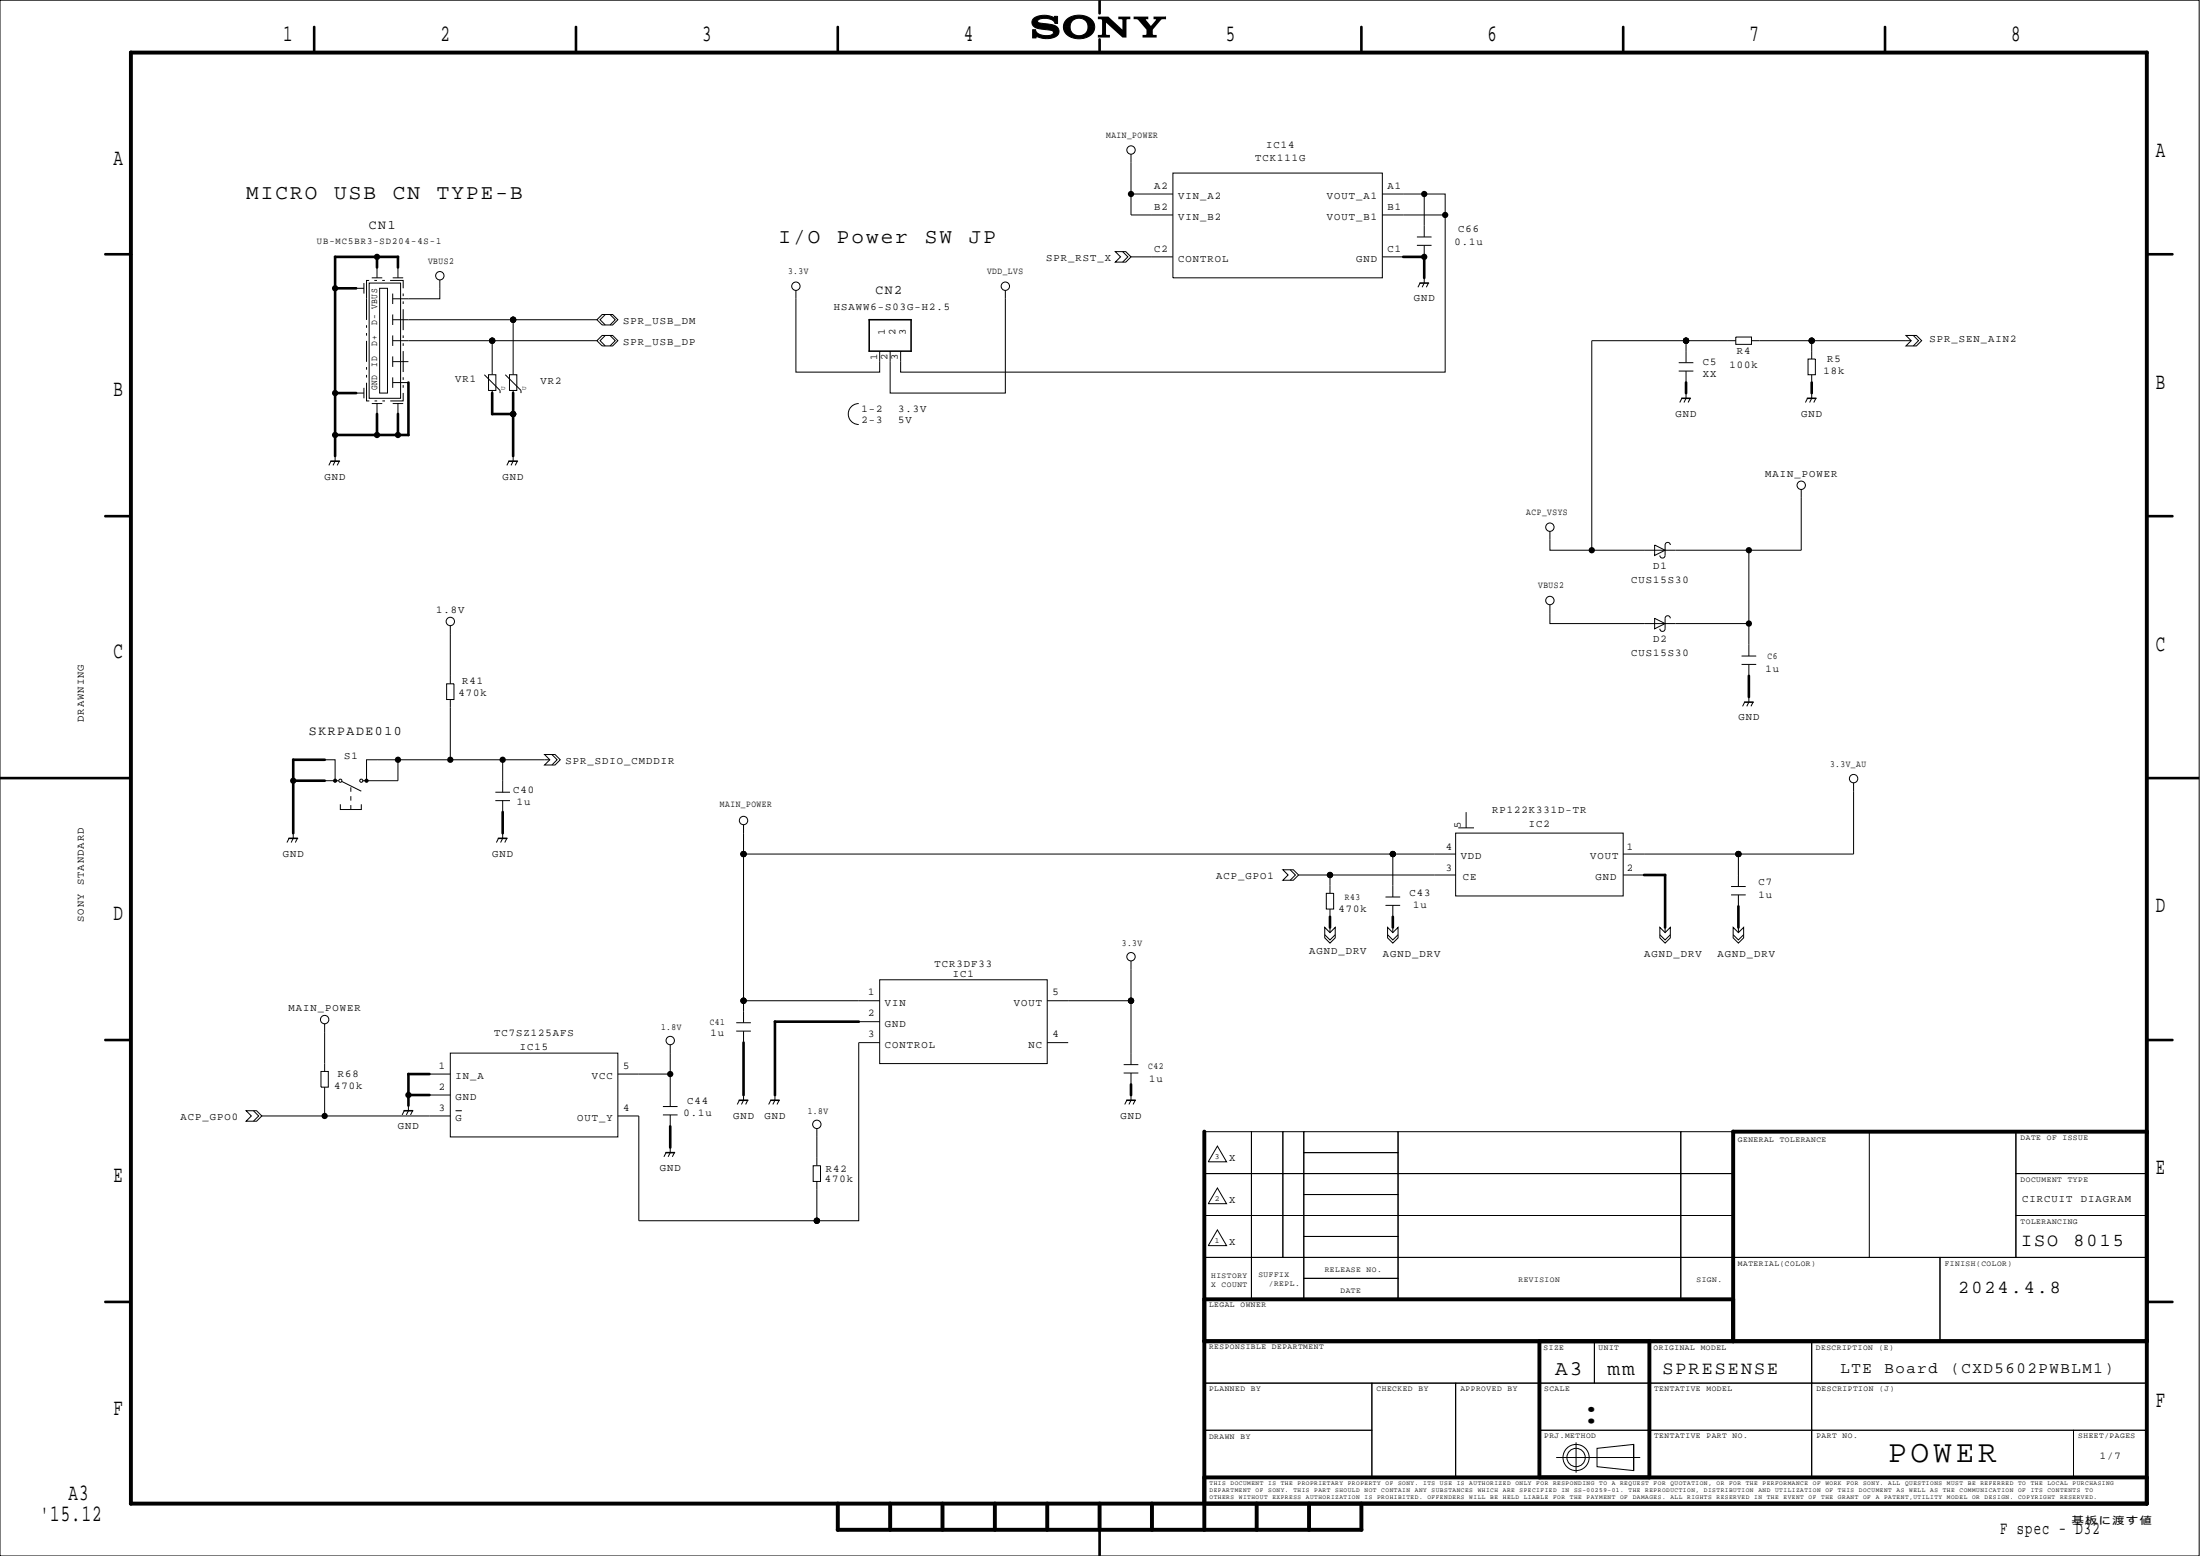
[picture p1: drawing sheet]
<svg xmlns="http://www.w3.org/2000/svg" width="420mm" height="297mm" viewBox="0 0 420 297" stroke-linecap="round" stroke-linejoin="round" font-family="sans-serif">
<g fill="none" stroke="#000" stroke-width=".19">
<path d="M0 0h420v297h-420zM197.4 3.5a4.3 4.3 0 0 1 4-.2v-.2h.6v1.4l-.5-.1a2.39 2.39 0 0 0-3-.7 .36 .36 0 0 0-.3 .4 .36 .36 0 0 0 .4 .3l.7 .1a4.2 4.2 0 0 1 2.7 .7 1.26 1.26 0 0 1 .1 1.4 1.26 1.26 0 0 1-1.2 .7 5.3 5.3 0 0 1-3.1-.3v.2h-.6v-1.5h.6a1.55 1.55 0 0 0 1.8 1.1 1.42 1.42 0 0 0 1.6-.5v-.2a3 3 0 0 0-2.1-.5l-1-.2a1.12 1.12 0 0 1-.9-.7 1.12 1.12 0 0 1 .2-1.2zM197.8 7v.2M201.4 3.1v.2M203.7 3.7l.8-.5 1-.3h1.1l1 .3 .7 .4 .6 .7 .2 .8-.2 .8-.6 .8-1.1 .6-1.4 .1-1.3-.3-.9-.6-.5-.9 .1-1zM222.6 3.2v.5M216 29.4v7.6h8M216 37v4h8M224 33h40v20h-40zM264 37h12v34h-104v-4M272 37v8.2M68 55h1.5"/>
<path d="M69.5 54v2M70 57.1v4M70.5 53.5h-.5v3.5M70.5 54h6v22h-6zM71 53h2M71.5 53.5h.5M72 51v2M72.5 55h1.5v20h-1.5zM73 53.5h.5M74.5 53.5h2.5v1.5M75 53h2M75 56v2"/>
<path d="M76 51v2M77 56v.5M77 57.5v.5M77 59v4M84 53.4v3.6h-9M152 55.4v15.6h16v-4M192 55.4v19.6h-22v-8M213 48h2l1 1-1 1h-2l1-1zM214.4 48l1 1-1 1M216 49h8M264 49h4M264 41h12"/>
<path d="M270.6 46.8h2.8M270.6 45.2h2.8M271.2 54l-.4 .8M272 53v1l-.4 .8M272 46.8v2.2M272.8 54l-.4 .8M68 75h1.5M69.5 74v2M70 73.1v3.4h.5M70 62.1v.5M70 63.6v.5M70 65.1v4"/>
<path d="M70 70.1v.5M70 71.6v.5M71 77h2M71.5 76.5h.5M72 77v2M73 76.5h.5M75 73h3M75 69h3M75 65h39M75 61h39M75 77h2M75 60v2"/>
<path d="M75 64v2M75 68v2M75 72v2M76 77v2M77 75v1.5h-2.5M77 64v.5M77 65.5v.5M77 67v4M77 72v.5M77 73.5v.5M92.5 71.5l3 3v.5M93.3 71.5h1.4v3h-1.4z"/>
<path d="M94 65v6.5M94 74.5v.5M96.5 71.5l3 3v.5M97.3 71.5h1.4v3h-1.4zM98 61v10.5M98 74.5v.5M114 61l1-1h2l1 1-1 1h-2zM114 65l1-1h2l1 1-1 1h-2zM115.6 60l-1 1 1 1M115.6 64l-1 1 1 1M116.5 60l1 1-1 1M116.5 64l1 1-1 1"/>
<path d="M164 77a2 2 0 0 0-2 2 2 2 0 0 0 2 2M320.6 70.8h2.8M320.6 69.2h2.8M321.2 76l-.4 .8M322 75v1l-.4 .8M322 65v4.2M322 70.8v2.2M322.8 76l-.4 .8M331.5 65h-27.5v40M331.5 64.3h3v1.4h-3zM334.5 65h30.5M345.2 76l-.4 .8"/>
<path d="M345.3 68.5h1.4v3h-1.4zM346 75v1l-.4 .8M346 65v3.5M346 71.5v1.5M346.8 76l-.4 .8M364 64h2l1 1-1 1h-2l1-1zM365.4 64l1 1-1 1M63.2 88l-.4 .8M64 87v1l-.4 .8M64.8 88l-.4 .8M97.2 88l-.4 .8M98 87v1l-.4 .8"/>
<path d="M98.8 88l-.4 .8M344 93.4v11.6h-48v-3.6M86 119.4v11.1M296 115.4v3.6h38v6.2M316 118l2 1-2 1zM316 104l2 1-2 1zM319 118a.5 .5 0 0 0-.5-.5 .5 .5 0 0 0-.5 .5v2a.5 .5 0 0 1-.5 .5 .5 .5 0 0 1-.5-.5M319 104a.5 .5 0 0 0-.5-.5 .5 .5 0 0 0-.5 .5v2a.5 .5 0 0 1-.5 .5 .5 .5 0 0 1-.5-.5M334 105v14M85.3 130.5h1.4v3h-1.4zM86 133.5v11.5h19M332.6 125.2h2.8"/>
<path d="M332.6 126.8h2.8M333.2 134l-.4 .8M334 133v1l-.4 .8M334 126.8v2.2M334.8 134l-.4 .8M56 159v1l-.4 .8M62 145h2v4M62 149h2.7M65 153.5v1h4v-1M65.3 149.2l3.7 1.8M67 150.3v.8M67 152v.8"/>
<path d="M67 153.7v.8M76 145v4h-6.7M86 145h-16v4M94.6 151.2h2.8M94.6 152.8h2.8M96 159v1l-.4 .8M96 145v6.2M96 152.8v2.2M104 144h2l1 1-1 1h-2l1-1zM105.4 144l1 1-1 1M142 157.4v37.8M278 159h32v12h-32z"/>
<path d="M278.5 158h3M280 155v3M354 149.4v13.6h-44M55.2 160l-.4 .8M56.8 160l-.4 .8M95.2 160l-.4 .8M96.8 160l-.4 .8M142 163h136M245 166h2l1 1-1 1h-2l1-1zM246.4 166l1 1-1 1M248 167h30M253 178.4l1 1 1-1"/>
<path d="M253 177l1 1 1-1v2l-1 1-1-1zM253.3 170.5h1.4v3h-1.4zM254 167v3.5M254 173.5v1.5M254 177v1M264.6 172.8h2.8M264.6 171.2h2.8M265 177l1 1 1-1v2l-1 1-1-1zM265 178.4l1 1 1-1M266 163v8.2M266 172.8v2.2M266 177v1"/>
<path d="M310 167h4M317 177l1 1 1-1v2l-1 1-1-1zM317 178.4l1 1 1-1M318 177v1M330.6 169.2h2.8M330.6 170.8h2.8M331 177l1 1 1-1v2l-1 1-1-1zM331 178.4l1 1 1-1M332 163v6.2M332 170.8v2.2M332 177v1M62 195.4v9.1"/>
<path d="M128 199.4v5.6h-10M140.6 196.8h2.8M140.6 195.2h2.8M142 196.8v2.2M142 191h26M164 195h4M168 199h-4v34h-8M168 187h32v16h-32zM200 199h4M200 191h16M216 183.4v19.8M47 212h2l1 1-1 1h-2l1-1z"/>
<path d="M48.4 212l1 1-1 1M50 213h36M61.3 204.5h1.4v3h-1.4zM62 207.5v5.5M77.2 212l-.4 .8M78 211v1l-.4 .8M78.8 212l-.4 .8M82 205h4M82 209h4M86 201h32v16h-32zM87 212h1.2M118 213h4v20h34"/>
<path d="M126.6 212.8h2.8M126.6 211.2h2.8M128 219v1l-.4 .8M128 205v6.2M128 212.8v2.2M141.2 210l-.4 .8M142 209v1l-.4 .8M142.8 210l-.4 .8M147.2 210l-.4 .8M148 209v1l-.4 .8M148.8 210l-.4 .8M156 215.4v7.1"/>
<path d="M214.6 204.8h2.8M214.6 203.2h2.8M215.2 210l-.4 .8M216 209v1l-.4 .8M216 204.8v2.2M216.8 210l-.4 .8M230 216h9v8h-9zM232.5 218.8l1.8 3h-3.5zM239 216h6v8h-6zM245 216h4v8h-4zM249 216h18v4h-18zM267 216h54v8h-54z"/>
<path d="M321 216h10v8h-10zM331 216h54v24h-54zM357 216v24M385 216h25v8h-25zM127.2 220l-.4 .8M128.8 220l-.4 .8M155.3 222.5h1.4v3h-1.4zM156 225.5v7.5M230 224h9v8h-9zM230 232h9v8h-9zM232.5 234.8l1.8 3h-3.5zM232.5 226.8l1.8 3h-3.5z"/>
<path d="M239 224h6v8h-6zM239 232h6v8h-6zM245 224h4v8h-4zM245 232h4v8h-4zM249 220h18v4h-18zM249 228h18v4h-18zM249 224h18v4h-18zM249 236h18v4h-18zM249 232h18v4h-18zM267 224h54v8h-54zM267 232h54v8h-54zM321 224h10v8h-10z"/>
<path d="M321 232h10v8h-10zM385 224h25v8h-25zM385 232h25v8h-25zM230 240h9v8h-9zM230 256h64v8h-64zM239 240h10v8h-10zM249 240h18v4h-18zM249 244h18v4h-18zM267 240h54v8h-54zM294 256h10.5v8h-10.5zM304.5 256h10.5v8h-10.5zM315 256h31v8h-31z"/>
<path d="M321 240h10v8h-10zM331 240h39.5v16h-39.5zM346 256h64v8h-64zM370.5 240h39.5v16h-39.5zM230 264h32v9h-32zM230 273h32v9h-32zM262 264h16v18h-16zM278 264h16v18h-16zM294 264h21v9h-21zM294 273h21v9h-21zM297.2 278.2h16.1M301 275.3v5.8"/>
<path d="M312 275.7v5l-7-.7v-3.5l7-.8v5M315 264h31v9h-31zM315 273h31v9h-31zM346 273h50v9h-50zM346 264h64v9h-64zM396 273h14v9h-14z"/>
<circle cx="206.1" cy="5.1" r="1.71"/>
<circle cx="216" cy="28.6" r=".8"/>
<circle cx="84" cy="52.6" r=".8"/>
<circle cx="152" cy="54.6" r=".8"/>
<circle cx="192" cy="54.6" r=".8"/>
<circle cx="344" cy="92.6" r=".8"/>
<circle cx="86" cy="118.6" r=".8"/>
<circle cx="296" cy="100.6" r=".8"/>
<circle cx="296" cy="114.6" r=".8"/>
<circle cx="64" cy="149" r=".3"/>
<circle cx="65" cy="149" r=".3"/>
<circle cx="69" cy="149" r=".3"/>
<circle cx="70" cy="149" r=".3"/>
<circle cx="142" cy="156.6" r=".8"/>
<circle cx="354" cy="148.6" r=".8"/>
<circle cx="62" cy="194.6" r=".8"/>
<circle cx="128" cy="198.6" r=".8"/>
<circle cx="216" cy="182.6" r=".8"/>
<circle cx="156" cy="214.6" r=".8"/>
<circle cx="301" cy="278.2" r="1.75"/>
<circle cx="301" cy="278.2" r="2.5"/>
</g>
<g fill="#000">
<path d="M24.7 9.9a.37 .37 0 0 1 .4-.2 .37 .37 0 0 1 .3 .3v277a.37 .37 0 0 1-.4 .4 .37 .37 0 0 1-.4-.4zM24.8 9.7h385.2a.37 .37 0 0 1 .4 .3 .37 .37 0 0 1-.4 .4h-385a.37 .37 0 0 1-.4-.3 .37 .37 0 0 1 .2-.4zM59.8 5l.2-.1 .3 .3v4.8l-.3 .3-.2-.3zM109.8 5l.2-.1 .3 .3v4.8l-.3 .3-.2-.3zM159.8 5l.2-.1 .3 .3v4.8l-.3 .3-.2-.3zM159.9 5l.3 .2v4.8l-.2 .2-.1-.2zM197.4 3.5a4.3 4.3 0 0 1 4-.2v-.2h.6v1.4l-.5-.1a2.39 2.39 0 0 0-3-.7 .36 .36 0 0 0-.3 .4 .36 .36 0 0 0 .4 .3l.7 .1a4.2 4.2 0 0 1 2.7 .7 1.26 1.26 0 0 1 .1 1.4 1.26 1.26 0 0 1-1.2 .7 5.3 5.3 0 0 1-3.1-.3v.2h-.6v-1.5h.6a1.55 1.55 0 0 0 1.8 1.1 1.34 1.34 0 0 0 1.6-.5l-.1-.3-.3-.2-1.9-.2a1.56 1.56 0 0 1-1.8-1.3zM203.7 3.7a3.6 3.6 0 0 1 5.2 .6l.2 .8h-1.3a1.71 1.71 0 0 0-1.7-1.6 1.71 1.71 0 0 0-1.7 1.6h-1.3l.2-.7zM203.1 5.1h1.3a1.71 1.71 0 0 0 1.7 1.7 1.71 1.71 0 0 0 1.7-1.7h1.3a2.74 2.74 0 0 1-3.4 2.3 2.51 2.51 0 0 1-2.6-2.3zM209.7 3.2h2l2.7 2.5-.1-1.9-.7-.1v-.5h2.3v.5l-.8 .1v3.4h-.7l-3.2-2.9v2.2l.2 .2h.6v.5h-2.3v-.5h.6l.2-.3v-2.6l-.2-.1h-.6zM209.8 0h.5v2.5l-.3 .3-.2-.3zM209.8 7.4l.2-.1 .3 .2v2.5l-.3 .3-.2-.3z"/>
<path d="M216.5 3.2h2.8v.5l-.5 .1 1 1.2 1-1.2-.1-.1h-.4v-.5h2.3v.5l-.8 .1-1.6 1.9v.9l.7 .1v.5h-2.7v-.5l.7-.1 .1-.9-1.7-1.9-.8-.1zM259.8 5l.2-.1 .3 .3v4.8l-.3 .3-.2-.3zM309.9 4.9h.2l.2 .3v4.8l-.3 .3-.2-.3v-4.8zM359.9 4.9h.2l.1 .3v4.8l-.2 .3-.2-.3v-4.8zM409.7 9.9a.37 .37 0 0 1 .4-.2 .37 .37 0 0 1 .3 .3v277a.37 .37 0 0 1-.4 .4 .37 .37 0 0 1-.4-.4zM20 48.3h5l.3 .2-.3 .3h-4.9l-.2-.3zM63.8 48.9l.2-.1 .3 .2v6l-.3 .3-.2-.3zM63.9 54.8h.2l.2 .2v20l-.3 .3-.2-.3v-20zM63.9 54.8h4.1l.3 .2-.3 .3h-4l-.2-.3zM63.8 48.9l.2-.1h8l.3 .2-.3 .3h-8l-.2-.1zM71.8 48.9l.2-.1 .3 .2v2l-.3 .3-.2-.3zM71.8 48.9l.2-.1h4l.3 .2-.3 .3h-4l-.2-.1z"/>
<path d="M75.8 48.9l.2-.1 .3 .2v2l-.3 .3-.2-.3zM267.8 48.9l.2-.1h4l.3 .2-.3 .3h-4l-.2-.1zM271.1 53.9h1.7l.2 .1-.2 .2h-1.6l-.1-.2zM271.8 48.9l.2-.1 .3 .2v4l-.3 .3-.2-.3zM409.9 48.3h5l.2 .2-.2 .3h-4.9l-.2-.3zM63.9 74.8h.2l.2 .2v8l-.3 .3-.2-.3v-8zM63.9 74.8h4.1l.3 .2-.3 .3h-4l-.2-.3zM71.8 78.9l.3-.1 .2 .2v4l-.3 .3-.2-.3zM75.9 78.8h.2l.2 .2v4l-.3 .3-.2-.3v-4zM77.8 72.9l.3-.1 .2 .2v10l-.3 .3-.2-.3zM93.9 74.8h.2l.2 .2v4l-.3 .3-.2-.3v-4zM93.9 78.8h4.1l.3 .2-.3 .3h-4l-.2-.1z"/>
<path d="M97.9 78.8h.2l.2 .2v8l-.3 .3-.2-.3v-8zM97.9 74.8h.2l.2 .2v4l-.3 .3-.2-.3v-4zM165.9 61l.1-.1 .2 .1v6l-.2 .2-.1-.2zM165.9 61l8.1-.1 .2 .1-.2 .2h-8zM165.9 67l8.1-.1 .2 .1-.2 .2h-8zM173.9 61l.1-.1 .2 .1v6l-.2 .2-.1-.2zM321.1 76l1.7-.1 .2 .1-.2 .2h-1.6zM321.8 72.9l.3-.1 .2 .2v2l-.3 .3-.2-.3zM345.1 75.9h1.7l.2 .1-.2 .2h-1.6l-.1-.2zM345.8 72.9l.3-.1 .2 .2v2l-.3 .3-.2-.3zM19.9 98.4l.2-.1h4.9l.3 .2-.3 .3h-4.9l-.2-.1zM63.1 88l1.7-.1 .2 .1-.2 .2h-1.6z"/>
<path d="M63.8 82.9l.2-.1 .3 .2v4l-.3 .3-.2-.3zM63.8 82.9l.2-.1h8l.3 .2-.3 .3h-8l-.2-.1zM71.8 82.9l.2-.1h4l.3 .2-.3 .3h-4l-.2-.1zM75.8 82.9l.2-.1h2l.3 .2-.3 .3h-2l-.2-.1zM97.1 88l1.7-.1 .2 .1-.2 .2h-1.6zM409.9 98.3h5l.2 .2-.2 .3h-4.9l-.2-.3zM333.1 133.9h1.7l.2 .1-.2 .2h-1.6l-.1-.2zM333.9 128.8h.2l.2 .2v4l-.3 .3-.2-.3v-4zM0 148.3h25l.3 .2-.3 .3h-25zM55.9 144.8h.2l.2 .2v4l-.3 .3-.2-.3v-4zM55.9 148.8h.2l.2 .2v10l-.3 .3-.2-.3v-10zM55.8 148.9l.2-.1h6l.3 .2-.3 .3h-6l-.2-.1z"/>
<path d="M55.8 144.9l.2-.1h6l.3 .2-.3 .3h-6l-.2-.1zM95.9 154.8h.2l.2 .2v4l-.3 .3-.2-.3v-4zM409.9 148.3h10.1v.5h-10l-.2-.3zM55.1 160l1.7-.1 .2 .1-.2 .2h-1.6zM95.1 160l1.7-.1 .2 .1-.2 .2h-1.6zM253.9 174.8h.2l.2 .2v2l-.3 .3-.2-.3v-2zM265.8 174.9l.3-.1 .2 .2v2l-.3 .3-.2-.3zM313.9 166.8h4.1l.3 .2-.3 .3h-4l-.2-.1zM317.8 166.9l.2-.1 .3 .2v10l-.3 .3-.2-.3zM331.8 172.9l.2-.1 .3 .2v4l-.3 .3-.2-.3zM20 198.3h5l.3 .2-.3 .3h-4.9l-.2-.3zM141.9 198.8h.2l.2 .2v10l-.3 .3-.2-.3v-10z"/>
<path d="M147.8 194.9l.3-.1 .2 .2v14l-.3 .3-.2-.3zM147.9 194.8h16.1l.3 .2-.3 .3h-16l-.2-.1zM409.9 198.3h5l.2 .2-.2 .3h-4.9l-.2-.3zM77.1 212l1.7-.1 .2 .1-.2 .2h-1.6zM77.9 204.8h.2l.2 .2v4l-.3 .3-.2-.3v-4zM77.8 208.9l.3-.1 .2 .2v2l-.3 .3-.2-.3zM77.9 208.8h4.1l.3 .2-.3 .3h-4l-.2-.3zM77.9 204.8h4.1l.3 .2-.3 .3h-4l-.2-.3zM127.8 214.9l.2-.1 .3 .2v4l-.3 .3-.2-.3zM141.1 209.9h1.7l.2 .1-.2 .2h-1.6l-.1-.2zM147.1 209.9h1.7l.2 .1-.2 .2h-1.6l-.1-.2zM215.1 209.9h1.7l.2 .1-.2 .2h-1.6l-.1-.2z"/>
<path d="M215.8 206.9l.2-.1 .3 .2v2l-.3 .3-.2-.3zM229.7 215.9a.37 .37 0 0 1 .4-.2 .37 .37 0 0 1 .3 .3v71a.37 .37 0 0 1-.4 .4 .37 .37 0 0 1-.4-.4zM330.7 215.9a.37 .37 0 0 1 .4-.2 .37 .37 0 0 1 .3 .3v40a.37 .37 0 0 1-.4 .4 .37 .37 0 0 1-.4-.4zM330.7 215.9l.3-.2h79a.37 .37 0 0 1 .4 .3 .37 .37 0 0 1-.4 .4h-79a.37 .37 0 0 1-.3-.5zM409.7 215.9a.37 .37 0 0 1 .4-.2 .37 .37 0 0 1 .3 .3v40a.37 .37 0 0 1-.4 .4 .37 .37 0 0 1-.4-.4zM127.1 219.9h1.7l.2 .1-.2 .2h-1.6l-.1-.2zM20 248.3h5l.3 .2-.3 .3h-4.9l-.2-.3zM229.7 247.9a.37 .37 0 0 1 .4-.2 .37 .37 0 0 1 .3 .3v8a.37 .37 0 0 1-.4 .4 .37 .37 0 0 1-.4-.4zM229.8 255.7h180.2a.37 .37 0 0 1 .4 .3 .37 .37 0 0 1-.4 .4h-180a.37 .37 0 0 1-.4-.3 .37 .37 0 0 1 .2-.4zM229.8 247.7h101.2a.37 .37 0 0 1 .4 .3 .37 .37 0 0 1-.4 .4h-101a.37 .37 0 0 1-.4-.3 .37 .37 0 0 1 .2-.4zM229.8 255.7h101.2a.37 .37 0 0 1 .4 .3 .37 .37 0 0 1-.4 .4h-101a.37 .37 0 0 1-.4-.3 .37 .37 0 0 1 .2-.4zM293.7 255.9a.37 .37 0 0 1 .4-.2 .37 .37 0 0 1 .3 .3v26a.37 .37 0 0 1-.4 .4 .37 .37 0 0 1-.4-.4z"/>
<path d="M293.8 255.7h21.2a.37 .37 0 0 1 .4 .3 .37 .37 0 0 1-.4 .4h-21a.37 .37 0 0 1-.4-.3 .37 .37 0 0 1 .2-.4zM314.8 255.7a.37 .37 0 0 1 .6 .3v26a.37 .37 0 0 1-.4 .4 .37 .37 0 0 1-.4-.4v-26zM330.7 247.9a.37 .37 0 0 1 .4-.2 .37 .37 0 0 1 .3 .3v8a.37 .37 0 0 1-.4 .4 .37 .37 0 0 1-.4-.4zM330.8 255.7h79.2a.37 .37 0 0 1 .4 .3 .37 .37 0 0 1-.4 .4h-79a.37 .37 0 0 1-.4-.3 .37 .37 0 0 1 .2-.4zM409.9 248.3h5l.2 .2-.2 .3h-4.9l-.2-.3zM24.8 286.7h385.2a.37 .37 0 0 1 .4 .3 .37 .37 0 0 1-.4 .4h-385a.37 .37 0 0 1-.4-.3 .37 .37 0 0 1 .2-.4zM159.8 286.7a.37 .37 0 0 1 .6 .3v5a.37 .37 0 0 1-.4 .4 .37 .37 0 0 1-.4-.4v-5zM159.8 291.7h100.2a.37 .37 0 0 1 .4 .3 .37 .37 0 0 1-.4 .4h-100a.37 .37 0 0 1-.4-.3 .37 .37 0 0 1 .2-.4zM169.7 286.9a.37 .37 0 0 1 .4-.2 .37 .37 0 0 1 .3 .3v5a.37 .37 0 0 1-.4 .4 .37 .37 0 0 1-.4-.4zM179.7 286.9a.37 .37 0 0 1 .4-.2 .37 .37 0 0 1 .3 .3v5a.37 .37 0 0 1-.4 .4 .37 .37 0 0 1-.4-.4zM189.7 286.9a.37 .37 0 0 1 .4-.2 .37 .37 0 0 1 .3 .3v5a.37 .37 0 0 1-.4 .4 .37 .37 0 0 1-.4-.4zM199.7 286.9a.37 .37 0 0 1 .4-.2 .37 .37 0 0 1 .3 .3v5a.37 .37 0 0 1-.4 .4 .37 .37 0 0 1-.4-.4z"/>
<path d="M209.7 286.9a.37 .37 0 0 1 .4-.2 .37 .37 0 0 1 .3 .3v5a.37 .37 0 0 1-.4 .4 .37 .37 0 0 1-.4-.4zM209.8 291.9l.2-.1 .3 .2v5h-.5zM219.7 286.9a.37 .37 0 0 1 .4-.2 .37 .37 0 0 1 .3 .3v5a.37 .37 0 0 1-.4 .4 .37 .37 0 0 1-.4-.4zM229.7 281.9a.37 .37 0 0 1 .4-.2 .37 .37 0 0 1 .3 .3v5a.37 .37 0 0 1-.4 .4 .37 .37 0 0 1-.4-.4zM229.7 286.9a.37 .37 0 0 1 .4-.2 .37 .37 0 0 1 .3 .3v5a.37 .37 0 0 1-.4 .4 .37 .37 0 0 1-.4-.4zM229.8 281.7h180.2a.37 .37 0 0 1 .4 .3 .37 .37 0 0 1-.4 .4h-180a.37 .37 0 0 1-.4-.3 .37 .37 0 0 1 .2-.4zM229.8 286.7h180.2a.37 .37 0 0 1 .4 .3 .37 .37 0 0 1-.4 .4h-180a.37 .37 0 0 1-.4-.3 .37 .37 0 0 1 .2-.4zM239.7 286.9a.37 .37 0 0 1 .4-.2 .37 .37 0 0 1 .3 .3v5a.37 .37 0 0 1-.4 .4 .37 .37 0 0 1-.4-.4zM249.8 286.7a.37 .37 0 0 1 .6 .3v5a.37 .37 0 0 1-.4 .4 .37 .37 0 0 1-.4-.4v-5zM259.7 286.9a.37 .37 0 0 1 .4-.2 .37 .37 0 0 1 .3 .3v5a.37 .37 0 0 1-.4 .4 .37 .37 0 0 1-.4-.4zM293.8 281.7h21.2a.37 .37 0 0 1 .4 .3 .37 .37 0 0 1-.4 .4h-21a.37 .37 0 0 1-.4-.3 .37 .37 0 0 1 .2-.4zM409.7 281.9a.37 .37 0 0 1 .4-.2 .37 .37 0 0 1 .3 .3v5a.37 .37 0 0 1-.4 .4 .37 .37 0 0 1-.4-.4z"/>
<circle cx="216" cy="37" r=".6"/>
<circle cx="272" cy="37" r=".6"/>
<circle cx="64" cy="55" r=".6"/>
<circle cx="72" cy="49" r=".6"/>
<circle cx="272" cy="49" r=".6"/>
<circle cx="276" cy="41" r=".6"/>
<circle cx="64" cy="75" r=".6"/>
<circle cx="94" cy="65" r=".6"/>
<circle cx="98" cy="61" r=".6"/>
<circle cx="98" cy="79" r=".6"/>
<circle cx="322" cy="65" r=".6"/>
<circle cx="346" cy="65" r=".6"/>
<circle cx="64" cy="83" r=".6"/>
<circle cx="72" cy="83" r=".6"/>
<circle cx="76" cy="83" r=".6"/>
<circle cx="304" cy="105" r=".6"/>
<circle cx="334" cy="119" r=".6"/>
<circle cx="334" cy="105" r=".6"/>
<circle cx="56" cy="149" r=".6"/>
<circle cx="64" cy="149" r=".3"/>
<circle cx="70" cy="149" r=".3"/>
<circle cx="76" cy="145" r=".6"/>
<circle cx="86" cy="145" r=".6"/>
<circle cx="96" cy="145" r=".6"/>
<circle cx="142" cy="163" r=".6"/>
<circle cx="254" cy="167" r=".6"/>
<circle cx="266" cy="163" r=".6"/>
<circle cx="332" cy="163" r=".6"/>
<circle cx="142" cy="191" r=".6"/>
<circle cx="216" cy="191" r=".6"/>
<circle cx="62" cy="213" r=".6"/>
<circle cx="78" cy="209" r=".6"/>
<circle cx="128" cy="205" r=".6"/>
<circle cx="156" cy="233" r=".6"/>
</g>
<text font-size="8" x="301.5" y="272.5">:</text>
<text font-size="6" x="360.6" y="279">POWER</text>
<g font-size="4.5">
<text x="54.1" y="7.8">1</text>
<text x="84.1" y="7.8">2</text>
<text x="134.1" y="7.8">3</text>
<text x="184.1" y="7.8">4</text>
<text x="234.1" y="7.8">5</text>
<text x="284.1" y="7.8">6</text>
<text x="334.1" y="7.8">7</text>
<text x="384.1" y="7.8">8</text>
<text x="411.7" y="30">A</text>
<text x="21.7" y="31.5">A</text>
<text x="21.7" y="75.7">B</text>
<text x="411.7" y="74.2">B</text>
<text x="21.7" y="125.7">C</text>
<text x="411.7" y="124.2">C</text>
<text x="21.7" y="175.7">D</text>
<text x="411.7" y="174.2">D</text>
<text x="21.7" y="225.7">E</text>
<text x="411.7" y="224.2">E</text>
<text x="411.7" y="268.6">F</text>
<text x="21.7" y="270.1">F</text>
<text x="13.1" y="286.3">A3</text>
<text x="7.6" y="290.3">'15.12</text>
</g>
<g font-size="4">
<text x="47" y="38">MICRO</text>
<text x="63.8" y="38">USB</text>
<text x="75" y="38">CN</text>
<text x="83.4" y="38">TYPE-B</text>
<text x="148.6" y="46.3">I/O</text>
<text x="159.9" y="46.3">Power</text>
<text x="176.7" y="46.3">SW</text>
<text x="185.1" y="46.3">JP</text>
<text x="297" y="262.5">A3</text>
<text x="307" y="262.5">mm</text>
</g>
<g font-size="3.5">
<text x="386" y="237.8">ISO</text>
<text x="396" y="237.8">8015</text>
<text x="374" y="246.8">2024.4.8</text>
<text x="317.5" y="262.3">SPRESENSE</text>
<text x="382" y="292.8">F spec - D32</text>
</g>
<g font-size="3">
<text x="351.5" y="262">LTE</text>
<text x="359.9" y="262">Board</text>
<text x="372.5" y="262">(CXD5602PWBLM1)</text>
</g>
<g font-size="2.5">
<text x="70.5" y="43.8">CN1</text>
<text x="167.2" y="56.1">CN2</text>
<text x="59" y="140.3">SKRPADE010</text>
</g>
<g font-size="2">
<text x="241.8" y="28.3">IC14</text>
<text x="239.7" y="30.8">TCK111G</text>
<text x="220.4" y="36">A2</text>
<text x="220.4" y="40">B2</text>
<text x="225" y="38">VIN_A2</text>
<text x="253.4" y="38">VOUT_A1</text>
<text x="265" y="36">A1</text>
<text x="265" y="40">B1</text>
<text x="225" y="42">VIN_B2</text>
<text x="253.4" y="42">VOUT_B1</text>
<text x="277.8" y="46.8">0.1u</text>
<text x="278.5" y="44.3">C66</text>
<text x="199.8" y="49.8">SPR_RST_X</text>
<text x="220.4" y="48">C2</text>
<text x="225" y="50">CONTROL</text>
<text x="259" y="50">GND</text>
<text x="265" y="48">C1</text>
<text x="159.2" y="59.1">HSAWW6-S03G-H2.5</text>
<text x="270" y="57.5">GND</text>
<text x="119" y="61.8">SPR_USB_DM</text>
<text x="119" y="65.8">SPR_USB_DP</text>
<text x="169" y="64" transform="rotate(-90 169 64)">1</text>
<text x="171" y="64" transform="rotate(-90 171 64)">2</text>
<text x="173" y="64" transform="rotate(-90 173 64)">3</text>
<text x="368.5" y="65.4">SPR_SEN_AIN2</text>
<text x="167.5" y="68.7" transform="rotate(-90 167.5 68.7)">1</text>
<text x="169.5" y="68.7" transform="rotate(-90 169.5 68.7)">2</text>
<text x="171.5" y="68.7" transform="rotate(-90 171.5 68.7)">3</text>
<text x="325.2" y="69.7">C5</text>
<text x="325.2" y="72">XX</text>
<text x="330.3" y="70.2">100k</text>
<text x="331.7" y="67.5">R4</text>
<text x="348.2" y="71.3">18k</text>
<text x="348.9" y="69">R5</text>
<text x="86.9" y="72.8">VR1</text>
<text x="103.3" y="73.3">VR2</text>
<text x="164.5" y="78.6">1-2</text>
<text x="164.5" y="80.8">2-3</text>
<text x="171.5" y="78.6">3.3V</text>
<text x="171.5" y="80.8">5V</text>
<text x="320" y="79.5">GND</text>
<text x="344" y="79.5">GND</text>
<text x="62" y="91.5">GND</text>
<text x="96" y="91.5">GND</text>
<text x="337.1" y="91">MAIN_POWER</text>
<text x="311.5" y="111.2">CUS15S30</text>
<text x="315.7" y="108.5">D1</text>
<text x="83.3" y="117">1.8V</text>
<text x="311.5" y="125.2">CUS15S30</text>
<text x="315.7" y="122.5">D2</text>
<text x="88.3" y="130.5">R41</text>
<text x="337.2" y="128.2">1u</text>
<text x="16" y="137.8" transform="rotate(-90 16 137.8)">DRAWNING</text>
<text x="87.6" y="132.8">470k</text>
<text x="332" y="137.5">GND</text>
<text x="65.7" y="144.8">S1</text>
<text x="108" y="145.9">SPR_SDIO_CMDDIR</text>
<text x="98" y="151.3">C40</text>
<text x="98.7" y="153.6">1u</text>
<text x="285" y="155.1">RP122K331D-TR</text>
<text x="279" y="158" transform="rotate(-90 279 158)">5</text>
<text x="292" y="157.8">IC2</text>
<text x="54" y="163.5">GND</text>
<text x="94" y="163.5">GND</text>
<text x="232.3" y="167.9">ACP_GPO1</text>
<text x="276.1" y="166.2">3</text>
<text x="276.1" y="162.2">4</text>
<text x="279" y="164">VDD</text>
<text x="303.7" y="164">VOUT</text>
<text x="310.7" y="162.2">1</text>
<text x="310.7" y="166.2">2</text>
<text x="16" y="169" transform="rotate(-90 16 169)">STANDARD</text>
<text x="269.2" y="171">C43</text>
<text x="269.9" y="173.3">1u</text>
<text x="279.4" y="168">CE</text>
<text x="304.7" y="168">GND</text>
<text x="335.9" y="169">C7</text>
<text x="335.9" y="171.3">1u</text>
<text x="16" y="176" transform="rotate(-90 16 176)">SONY</text>
<text x="255.6" y="174.1">470k</text>
<text x="178.5" y="184.5">TCR3DF33</text>
<text x="250" y="182.2">AGND_DRV</text>
<text x="264.1" y="182.7">AGND_DRV</text>
<text x="314" y="182.7">AGND_DRV</text>
<text x="328" y="182.7">AGND_DRV</text>
<text x="165.8" y="190">1</text>
<text x="182" y="186.5">IC1</text>
<text x="201" y="190">5</text>
<text x="55.1" y="193">MAIN_POWER</text>
<text x="94.4" y="197.8">TC7SZ125AFS</text>
<text x="135.7" y="197.7">1u</text>
<text x="165.8" y="194">2</text>
<text x="169" y="192">VIN</text>
<text x="169" y="196">GND</text>
<text x="193.6" y="192">VOUT</text>
<text x="99.3" y="200.5">IC15</text>
<text x="165.8" y="198">3</text>
<text x="169" y="200">CONTROL</text>
<text x="196.4" y="200">NC</text>
<text x="201" y="198">4</text>
<text x="63.8" y="207.8">470k</text>
<text x="64.5" y="205.5">R68</text>
<text x="83.8" y="204">1</text>
<text x="83.8" y="208">2</text>
<text x="87" y="206">IN_A</text>
<text x="113" y="206">VCC</text>
<text x="119" y="204">5</text>
<text x="219.4" y="206.5">1u</text>
<text x="34.5" y="213.8">ACP_GPO0</text>
<text x="76" y="215.5">GND</text>
<text x="83.8" y="212">3</text>
<text x="87" y="210">GND</text>
<text x="87" y="214">G</text>
<text x="110.2" y="214">OUT_Y</text>
<text x="119" y="212">4</text>
<text x="130.6" y="213.1">0.1u</text>
<text x="131.3" y="210.8">C44</text>
<text x="140" y="213.5">GND</text>
<text x="146" y="213.5">GND</text>
<text x="214" y="213.5">GND</text>
<text x="234.7" y="221.7">X</text>
<text x="126" y="223.5">GND</text>
<text x="157.5" y="225.6">470k</text>
<text x="157.7" y="223.7">R42</text>
<text x="234.7" y="229.7">X</text>
<text x="386.2" y="229.5">CIRCUIT</text>
<text x="397.4" y="229.5">DIAGRAM</text>
<text x="234.7" y="237.7">X</text>
<text x="401" y="278.5">1/7</text>
<text x="395.6" y="290.8">基板に渡す値</text>
</g>
<g font-size="1.8">
<text x="211.2" y="26.3">MAIN_POWER</text>
<text x="60.5" y="46.5">UB-MC5BR3-SD204-4S-1</text>
<text x="81.8" y="50.3">VBUS2</text>
<text x="150.5" y="52.3">3.3V</text>
<text x="188.5" y="52.3">VDD_LVS</text>
<text x="72" y="66" transform="rotate(-90 72 66)">D+</text>
<text x="72" y="62" transform="rotate(-90 72 62)">D- VBUS</text>
<text x="72" y="70" transform="rotate(-90 72 70)">ID</text>
<text x="72" y="74.5" transform="rotate(-90 72 74.5)">GND</text>
<text x="291.5" y="98.3">ACP_VSYS</text>
<text x="293.7" y="112.3">VBUS2</text>
<text x="337.5" y="125.8">C6</text>
<text x="349.5" y="146.3">3.3V_AU</text>
<text x="137.5" y="154.1">MAIN_POWER</text>
<text x="256.9" y="171.7">R43</text>
<text x="214.3" y="180.6">3.3V</text>
<text x="126.3" y="196.6">1.8V</text>
<text x="135.5" y="195.7">C41</text>
<text x="219.3" y="204.1">C42</text>
<text x="154.2" y="212.6">1.8V</text>
</g>
<g font-size="1.5">
<text x="232" y="221.2">3</text>
<text x="331.9" y="218">GENERAL</text>
<text x="339.9" y="218">TOLERANCE</text>
<text x="385.9" y="217.6">DATE</text>
<text x="390.9" y="217.6">OF</text>
<text x="393.9" y="217.6">ISSUE</text>
<text x="385.9" y="225.6">DOCUMENT</text>
<text x="394.9" y="225.6">TYPE</text>
<text x="232" y="229.2">2</text>
<text x="385.9" y="233.6">TOLERANCING</text>
<text x="232" y="237.2">1</text>
<text x="231.3" y="244">HISTORY</text>
<text x="231.3" y="245.7">X</text>
<text x="233.3" y="245.7">COUNT</text>
<text x="240.3" y="243.9">SUFFIX</text>
<text x="242.3" y="245.6">/REPL.</text>
<text x="253" y="242.8">RELEASE</text>
<text x="261" y="242.8">NO.</text>
<text x="290" y="244.8">REVISION</text>
<text x="324" y="244.8">SIGN.</text>
<text x="331.9" y="241.6">MATERIAL(COLOR)</text>
<text x="371.4" y="241.6">FINISH(COLOR)</text>
<text x="230.9" y="249.6">LEGAL</text>
<text x="236.9" y="249.6">OWNER</text>
<text x="256" y="246.8">DATE</text>
<text x="230.9" y="257.6">RESPONSIBLE</text>
<text x="242.9" y="257.6">DEPARTMENT</text>
<text x="294.8" y="257.8">SIZE</text>
<text x="305.3" y="257.8">UNIT</text>
<text x="315.8" y="257.8">ORIGINAL</text>
<text x="324.8" y="257.8">MODEL</text>
<text x="346.8" y="257.8">DESCRIPTION</text>
<text x="358.8" y="257.8">(E)</text>
<text x="230.9" y="265.6">PLANNED</text>
<text x="238.9" y="265.6">BY</text>
<text x="262.9" y="265.6">CHECKED</text>
<text x="270.9" y="265.6">BY</text>
<text x="278.9" y="265.6">APPROVED</text>
<text x="287.9" y="265.6">BY</text>
<text x="294.9" y="265.6">SCALE</text>
<text x="315.9" y="265.6">TENTATIVE</text>
<text x="325.9" y="265.6">MODEL</text>
<text x="346.9" y="265.6">DESCRIPTION</text>
<text x="358.9" y="265.6">(J)</text>
<text x="230.9" y="274.7">DRAWN</text>
<text x="236.9" y="274.7">BY</text>
<text x="294.9" y="274.6">PRJ.METHOD</text>
<text x="315.9" y="274.6">TENTATIVE</text>
<text x="325.9" y="274.6">PART</text>
<text x="330.9" y="274.6">NO.</text>
<text x="346.9" y="274.6">PART</text>
<text x="351.9" y="274.6">NO.</text>
<text x="396.9" y="274.6">SHEET/PAGES</text>
</g>
<g font-size="1.2">
<text x="96.5" y="74.5" transform="rotate(-90 96.5 74.5)">U</text>
<text x="100.5" y="74.5" transform="rotate(-90 100.5 74.5)">U</text>
<text x="231" y="283.4">THIS</text>
<text x="231" y="284.8">DEPARTMENT</text>
<text x="231" y="286.2">OTHERS</text>
<text x="235" y="283.4">DOCUMENT</text>
<text x="236.6" y="286.2">WITHOUT</text>
<text x="239.8" y="284.8">OF</text>
<text x="242.2" y="283.4">IS</text>
<text x="242.2" y="284.8">SONY.</text>
<text x="243" y="286.2">EXPRESS</text>
<text x="244.6" y="283.4">THE</text>
<text x="247" y="284.8">THIS</text>
<text x="247.8" y="283.4">PROPRIETARY</text>
<text x="249.4" y="286.2">AUTHORIZATION</text>
<text x="251" y="284.8">PART</text>
<text x="255" y="284.8">SHOULD</text>
<text x="257.4" y="283.4">PROPERTY</text>
<text x="260.6" y="284.8">NOT</text>
<text x="260.6" y="286.2">IS</text>
<text x="263" y="286.2">PROHIBITED.</text>
<text x="263.8" y="284.8">CONTAIN</text>
<text x="264.6" y="283.4">OF</text>
<text x="267" y="283.4">SONY.</text>
<text x="270.2" y="284.8">ANY</text>
<text x="271.8" y="283.4">ITS</text>
<text x="272.6" y="286.2">OFFENDERS</text>
<text x="273.4" y="284.8">SUBSTANCES</text>
<text x="275" y="283.4">USE</text>
<text x="278.2" y="283.4">IS</text>
<text x="280.6" y="283.4">AUTHORIZED</text>
<text x="280.6" y="286.2">WILL</text>
<text x="282.2" y="284.8">WHICH</text>
<text x="284.6" y="286.2">BE</text>
<text x="287" y="284.8">ARE</text>
<text x="287" y="286.2">HELD</text>
<text x="289.4" y="283.4">ONLY</text>
<text x="290.2" y="284.8">SPECIFIED</text>
<text x="291" y="286.2">LIABLE</text>
<text x="293.4" y="283.4">FOR</text>
<text x="296.6" y="283.4">RESPONDING</text>
<text x="296.6" y="286.2">FOR</text>
<text x="298.2" y="284.8">IN</text>
<text x="299.8" y="286.2">THE</text>
<text x="300.6" y="284.8">SS-00259-01.</text>
<text x="303" y="286.2">PAYMENT</text>
<text x="305.4" y="283.4">TO</text>
<text x="307.8" y="283.4">A</text>
<text x="309.4" y="283.4">REQUEST</text>
<text x="309.4" y="286.2">OF</text>
<text x="311" y="284.8">THE</text>
<text x="311.8" y="286.2">DAMAGES.</text>
<text x="314.2" y="284.8">REPRODUCTION,</text>
<text x="315.8" y="283.4">FOR</text>
<text x="319" y="283.4">QUOTATION,</text>
<text x="319" y="286.2">ALL</text>
<text x="322.2" y="286.2">RIGHTS</text>
<text x="325.4" y="284.8">DISTRIBUTION</text>
<text x="327.8" y="283.4">OR</text>
<text x="327.8" y="286.2">RESERVED</text>
<text x="330.2" y="283.4">FOR</text>
<text x="333.4" y="283.4">THE</text>
<text x="335" y="286.2">IN</text>
<text x="335.8" y="284.8">AND</text>
<text x="336.6" y="283.4">PERFORMANCE</text>
<text x="337.4" y="286.2">THE</text>
<text x="339" y="284.8">UTILIZATION</text>
<text x="340.6" y="286.2">EVENT</text>
<text x="345.4" y="286.2">OF</text>
<text x="346.2" y="283.4">OF</text>
<text x="347.8" y="286.2">THE</text>
<text x="348.6" y="283.4">WORK</text>
<text x="348.6" y="284.8">OF</text>
<text x="351" y="284.8">THIS</text>
<text x="351" y="286.2">GRANT</text>
<text x="352.6" y="283.4">FOR</text>
<text x="355" y="284.8">DOCUMENT</text>
<text x="355.8" y="283.4">SONY.</text>
<text x="355.8" y="286.2">OF</text>
<text x="358.2" y="286.2">A</text>
<text x="359.8" y="286.2">PATENT,UTILITY</text>
<text x="360.6" y="283.4">ALL</text>
<text x="362.2" y="284.8">AS</text>
<text x="363.8" y="283.4">QUESTIONS</text>
<text x="364.6" y="284.8">WELL</text>
<text x="368.6" y="284.8">AS</text>
<text x="371" y="284.8">THE</text>
<text x="371.8" y="283.4">MUST</text>
<text x="371.8" y="286.2">MODEL</text>
<text x="374.2" y="284.8">COMMUNICATION</text>
<text x="375.8" y="283.4">BE</text>
<text x="376.6" y="286.2">OR</text>
<text x="378.2" y="283.4">REFERRED</text>
<text x="379" y="286.2">DESIGN.</text>
<text x="385.4" y="283.4">TO</text>
<text x="385.4" y="284.8">OF</text>
<text x="385.4" y="286.2">COPYRIGHT</text>
<text x="387.8" y="283.4">THE</text>
<text x="387.8" y="284.8">ITS</text>
<text x="391" y="283.4">LOCAL</text>
<text x="391" y="284.8">CONTENTS</text>
<text x="393.4" y="286.2">RESERVED.</text>
<text x="395.8" y="283.4">PURCHASING</text>
<text x="398.2" y="284.8">TO</text>
</g>
</svg>
